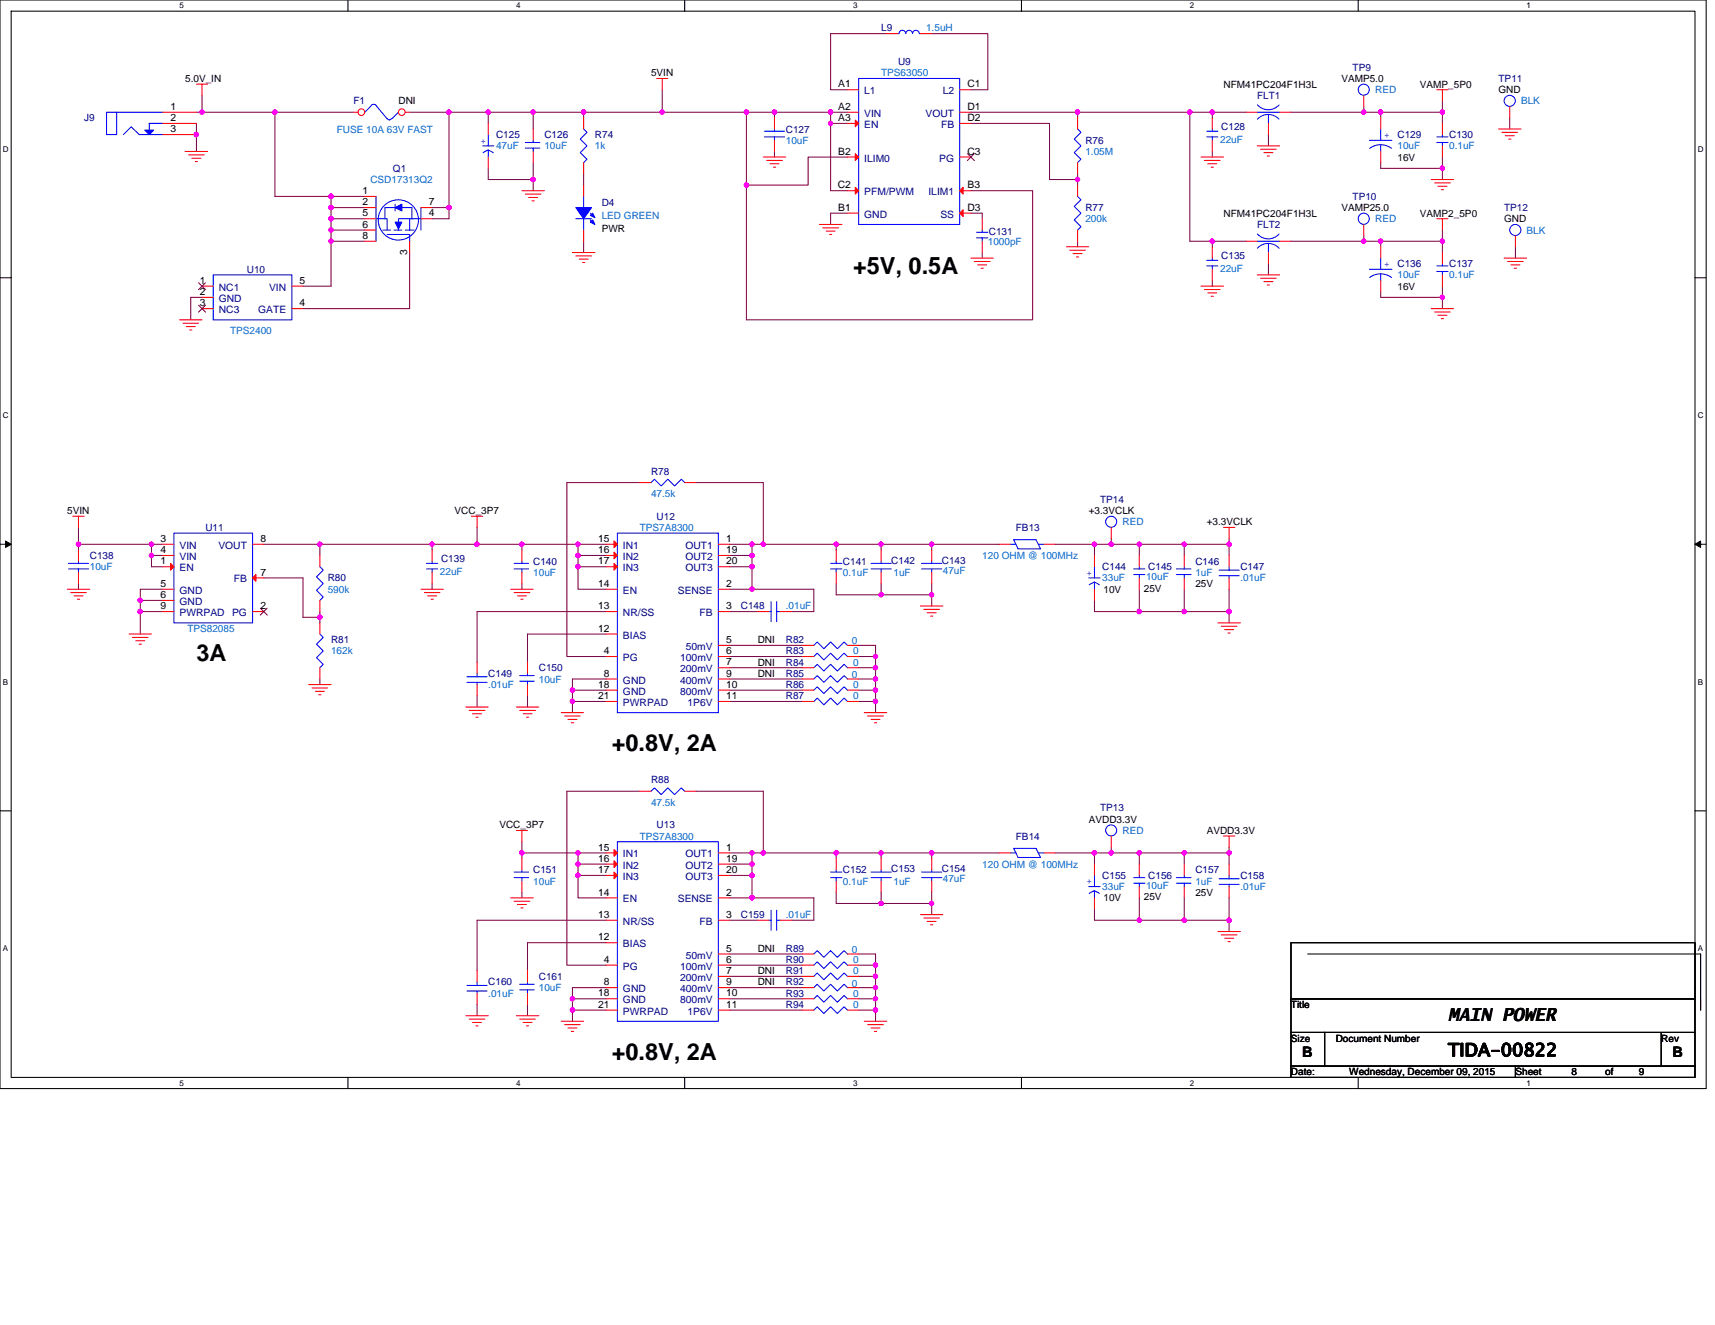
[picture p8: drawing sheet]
<svg xmlns="http://www.w3.org/2000/svg" width="279mm" height="216mm" viewBox="0 0 279 216" stroke-linecap="round" stroke-linejoin="round" font-family="sans-serif">
<path d="M0 0h278v177.4h-278zM1.8 1.8h274.3v173.8h-274.3z" fill="none" stroke="#000" stroke-width=".17"/>
<g fill="#fff">
<path d="M29.3 .2h.7v1.5h-.7z"/>
<path d="M29.3 175.7h.7v1.5h-.7z"/>
</g>
<path d="M56.7 0v1.8M56.7 175.6v1.8" fill="none" stroke="#000" stroke-width=".17"/>
<g fill="#fff">
<path d="M84.1 .2h.7v1.5h-.7z"/>
<path d="M84.1 175.7h.7v1.5h-.7z"/>
</g>
<path d="M111.5 0v1.8M111.5 175.6v1.8" fill="none" stroke="#000" stroke-width=".17"/>
<g fill="#fff">
<path d="M139 .2h.7v1.5h-.7z"/>
<path d="M139 175.7h.7v1.5h-.7z"/>
</g>
<path d="M166.4 0v1.8M166.4 175.6v1.8" fill="none" stroke="#000" stroke-width=".17"/>
<g fill="#fff">
<path d="M193.8 .2h.8v1.5h-.8z"/>
<path d="M193.8 175.7h.8v1.5h-.8z"/>
</g>
<path d="M221.3 0v1.8M221.3 175.6v1.8" fill="none" stroke="#000" stroke-width=".17"/>
<g fill="#fff">
<path d="M248.7 .2h.7v1.5h-.7z"/>
<path d="M248.7 175.7h.7v1.5h-.7z"/>
<path d="M.5 23.5h.9v1.5h-.9z"/>
<path d="M276.6 23.5h1v1.5h-1z"/>
<path d="M.5 67h.9v1.4h-.9z"/>
<path d="M276.6 67h1v1.4h-1z"/>
</g>
<path d="M0 45.3h1.8M276.1 45.3h1.9" fill="none" stroke="#000" stroke-width=".17"/>
<g fill="#fff">
<path d="M.5 110.4h.8v1.5h-.8z"/>
<path d="M276.6 110.4h.9v1.5h-.9z"/>
</g>
<path d="M0 88.7h1.8M276.1 88.7h1.9" fill="none" stroke="#000" stroke-width=".17"/>
<path d="M.9 88.2l.9 .5-.9 .5zM276.1 88.7l1-.5v1z" fill="#000" stroke="#000" stroke-width=".16"/>
<g fill="#fff">
<path d="M.5 153.8h.8v1.5h-.8z"/>
<path d="M276.6 153.8h.9v1.5h-.9z"/>
</g>
<path d="M0 132.1h1.8M276.1 132.1h1.9M210.3 153.6h65.8v9.2h-65.8zM213 155.4h64.1v9.2v-1.8M276.1 153.6v9.2M210.3 162.8h65.8v5.4h-65.8zM210.3 168.2h5.5v5.5h-5.5zM210.3 173.7h36.6v1.9h-36.6zM215.8 168.2h54.9v5.5h-54.9zM246.9 173.7h29.2v1.9h-29.2zM270.7 168.2h5.4v5.5h-5.4z" fill="none" stroke="#000" stroke-width=".17"/>
<g fill="none" stroke="#800040" stroke-width=".17">
<path d="M32 18.3h.9M32.9 15.5v2.8M32.9 18.3h11.9v13.7h9.1M44.8 18.3h12.8M66.7 18.3h6.5M73.2 18.3v15.5M73.2 18.3h6.3M79.5 18.3v1.8M79.5 18.3h7.4M86.9 18.3h8.2v.9M86.9 18.3v2.7M95.1 18.3h12.8"/>
<path d="M107.9 14.6v3.7M107.9 18.3h13.7M121.6 18.3v11.9M121.6 18.3h4.6M126.2 18.3v.9M126.2 18.3h9.1M138.1 18.3h-2.8v1.8M144.5 5.5h-9.2v9.1h2.8M151.8 5.5h9.1v9.1h-2.7M158.2 18.3h17.4M175.6 18.3v.9M175.6 18.3h18.2"/>
<path d="M193.8 18.3h3.7M193.8 18.3v21h3.7M197.5 18.3v.9M197.5 18.3h5.5M210.3 18.3h11.9M222.2 17.4v.9h2.7M224.9 18.3h10.1M224.9 18.3v.9M235 18.3v1.8M235 16.4v1.9M246 19.2v1.8M32 20.1v4.6"/>
<path d="M53.9 39.3v7.3h-4.5M53.9 32h5.5M53.9 37.5h5.5M53.9 33.8h5.5M53.9 35.6v1.9M53.9 33.8v1.8M53.9 32v1.8M53.9 37.5v1.8h5.5M53.9 35.6h5.5M70.4 33.8h2.8M73.2 33.8v1.8h-2.8M79.5 27.4v1.9h7.4"/>
<path d="M86.9 29.3v1.8M86.9 26.5v2.8M95.1 39.3v1.8M95.1 28.3v1.9M126.2 24.7v.9M135.3 20.1h2.8M135.3 20.1v11h2.8M138.1 34.7h-2.8v1.9M138.1 25.6h-6.4v4.6h-10.1v21.9h46.6v-21h-10M158.2 20.1h12.8v9.2h4.6M158.2 34.7h1.8v.9M175.6 28.3v1"/>
<path d="M175.6 29.3v.9M175.6 39.3v.9M197.5 39.3h5.5M197.5 24.7v.9M197.5 39.3v.9M206.7 21.9v1.9M210.3 39.3h11.9M222.2 38.4v.9h2.7M224.9 39.3h10.1M224.9 26.5v.9h10.1M224.9 39.3v.9M235 25.6v1.8"/>
<path d="M235 27.4v1.9M235 39.3v1.8M235 37.5v1.8M32.9 48.5h-1.8v3.6M66.7 41.1v9.2h-17.3M160 41.1v1M197.5 45.7v.9M206.7 43v1.8M224.9 47.5v1h10.1M235 46.6v1.9M235 48.5v1.8M246.9 40.2v1.9"/>
<path d="M104.2 78.6h-11.8v28.4h6.3M113.4 78.6h11v10.1M12.8 85.9v2.8M12.8 88.7h11.9M12.8 95.1v.9M12.8 88.7v.9M22.9 97.8h3.6M22.9 97.8v1.9M22.9 99.7h3.6M22.9 99.7v3.6M24.7 88.7h1.8M24.7 90.5h1.8"/>
<path d="M24.7 90.5v1.9h1.8M24.7 88.7v1.8M26.5 96h-3.6v1.8M43 88.7h9.1M43 94.2h6.4v6.4h2.7M52.1 88.7v1.8M52.1 88.7h18.3M52.1 99.7v.9M70.4 95.1v.9M77.7 88.7h-7.3v.9M77.7 85.9v2.8M77.7 88.7h7.3"/>
<path d="M85 88.7v.9M85 95.1v.9M85 88.7h9.2M94.2 92.4h4.5M94.2 88.7h4.5M94.2 90.5h4.5M94.2 92.4v3.6h4.5M94.2 88.7v1.8M94.2 90.5v1.9M98.7 99.7h-21v8.2M118.9 88.7h3.6M118.9 90.5h3.6"/>
<path d="M118.9 99.7h4.5M118.9 92.4h3.6M118.9 96h3.6M122.5 88.7v1.8M122.5 96h10.1v3.7h-3.7M122.5 90.5v1.9M122.5 92.4v3.6M122.5 88.7h1.9M124.4 88.7h11.8M136.2 95.1v1.8h7.4M136.2 88.7v.9M136.2 88.7h7.4v.9"/>
<path d="M143.6 96.9h8.2M143.6 88.7h8.2M143.6 95.1v1.8M151.8 88.7h11M151.8 95.1v1.8M151.8 96.9v1.8M151.8 88.7v.9M171.9 88.7h6.4M178.3 97.8v1.9h7.3M178.3 88.7h2.7M178.3 88.7v1.8M181 87.8v.9"/>
<path d="M181 88.7h4.6M185.6 88.7v1.8M185.6 96v3.7M185.6 88.7h7.3M185.6 99.7h7.3M192.9 88.7v1.8M192.9 88.7h7.3M192.9 96v3.7M192.9 99.7h7.3M200.2 96v3.7M200.2 99.7v1.8M200.2 87.8v.9"/>
<path d="M200.2 88.7v1.8M52.1 100.6v.9M52.1 110.6v.9M77.7 113.4v1.8M85.9 113.4v1.8M93.3 112.5v1.8M93.3 114.3v1.8M93.3 112.5h5.4M93.3 114.3h5.4M98.7 110.6h-5.4v1.9M98.7 103.3h-12.8v4.6M118.9 105.2h11.8"/>
<path d="M118.9 107h11.8M118.9 108.8h11.8M118.9 110.6h11.8M118.9 112.5h11.8M118.9 114.3h11.8M139.9 105.2h2.7v1.8M139.9 107h2.7M139.9 108.8h2.7M139.9 114.3h2.7M139.9 112.5h2.7M139.9 110.6h2.7M142.6 107v1.8"/>
<path d="M142.6 108.8v1.8M142.6 114.3v1.8M142.6 112.5v1.8M142.6 110.6v1.9M85 139h9.2M85 139v.9M85 137.2v1.8M94.2 139h4.5M94.2 139v1.8M104.2 128.9h-11.8v28.4h6.3M113.4 128.9h11v10.1M118.9 139h3.6"/>
<path d="M122.5 139v1.8M122.5 139h1.9M124.4 139h11.8M136.2 139v.9M136.2 139h7.4v.9M143.6 139h8.2M151.8 139h11M151.8 139v.9M171.9 139h6.4M178.3 139h2.7M178.3 139v1.8M181 138.1v.9h4.6"/>
<path d="M185.6 139v1.8M185.6 139h7.3M192.9 139v1.8M192.9 139h7.3M200.2 138.1v.9M200.2 139v1.8M85 145.4v.9M94.2 142.6h4.5M94.2 140.8h4.5M94.2 142.6v3.7h4.5M94.2 140.8v1.8M98.7 149.9h-21v8.3"/>
<path d="M98.7 153.6h-12.8v4.6M118.9 155.4h11.8M118.9 157.3h11.8M118.9 159.1h11.8M118.9 140.8h3.6M118.9 142.6h3.6M118.9 146.3h3.6M118.9 149.9h4.5M122.5 140.8v1.8M122.5 142.6v3.7M122.5 146.3h10.1v3.6h-3.7M136.2 145.4v1.8h7.4"/>
<path d="M139.9 155.4h2.7v1.9M139.9 157.3h2.7M139.9 159.1h2.7M142.6 157.3v1.8M142.6 159.1v1.8M143.6 147.2h8.2M143.6 145.4v1.8M151.8 145.4v1.8M151.8 147.2v1.8M178.3 148.1v1.8h7.3M185.6 146.3v3.6M185.6 149.9h7.3"/>
<path d="M192.9 146.3v3.6M192.9 149.9h7.3M200.2 149.9v1.9M200.2 146.3v3.6M77.7 163.7v1.8M85.9 163.7v1.8M93.3 162.8v1.8M93.3 164.6v1.8M93.3 162.8h5.4M93.3 164.6h5.4M98.7 160.9h-5.4v1.9M118.9 160.9h11.8"/>
<path d="M118.9 162.8h11.8M118.9 164.6h11.8M139.9 164.6h2.7M139.9 162.8h2.7M139.9 160.9h2.7M142.6 164.6v1.8M142.6 162.8v1.8M142.6 160.9v1.9"/>
</g>
<g fill="#f0f" stroke="#f0f" stroke-width=".17">
<circle cx="53.9" cy="39.3" r=".36"/>
<circle cx="73.1" cy="18.3" r=".36"/>
<circle cx="53.9" cy="32" r=".36"/>
<circle cx="53.9" cy="37.5" r=".36"/>
<circle cx="53.9" cy="35.6" r=".36"/>
<circle cx="53.9" cy="33.8" r=".36"/>
<circle cx="73.1" cy="33.8" r=".36"/>
<circle cx="86.9" cy="29.2" r=".36"/>
<circle cx="32" cy="21.9" r=".36"/>
<circle cx="126.2" cy="18.3" r=".36"/>
<circle cx="86.8" cy="18.3" r=".36"/>
<circle cx="79.5" cy="18.3" r=".36"/>
<circle cx="44.8" cy="18.3" r=".36"/>
<circle cx="32.9" cy="18.3" r=".36"/>
<circle cx="107.9" cy="18.3" r=".36"/>
<circle cx="95.1" cy="18.3" r=".36"/>
<circle cx="175.5" cy="18.3" r=".36"/>
<circle cx="197.5" cy="18.3" r=".36"/>
<circle cx="222.2" cy="18.3" r=".36"/>
<circle cx="235" cy="18.3" r=".36"/>
<circle cx="224.9" cy="18.3" r=".36"/>
<circle cx="235" cy="27.4" r=".36"/>
<circle cx="185.6" cy="88.7" r=".35"/>
<circle cx="178.3" cy="88.7" r=".36"/>
<circle cx="52.1" cy="88.7" r=".35"/>
<circle cx="52.1" cy="100.6" r=".36"/>
<circle cx="22.8" cy="97.8" r=".36"/>
<circle cx="22.8" cy="99.7" r=".36"/>
<circle cx="192.9" cy="88.7" r=".35"/>
<circle cx="24.7" cy="90.5" r=".36"/>
<circle cx="24.7" cy="88.7" r=".35"/>
<circle cx="200.2" cy="88.7" r=".36"/>
<circle cx="12.8" cy="88.7" r=".36"/>
<circle cx="142.6" cy="107" r=".35"/>
<circle cx="143.5" cy="96.9" r=".35"/>
<circle cx="151.8" cy="96.9" r=".35"/>
<circle cx="124.3" cy="88.7" r=".35"/>
<circle cx="151.8" cy="88.7" r=".35"/>
<circle cx="143.5" cy="88.7" r=".35"/>
<circle cx="136.2" cy="88.7" r=".36"/>
<circle cx="122.5" cy="90.5" r=".36"/>
<circle cx="122.5" cy="88.7" r=".36"/>
<circle cx="122.5" cy="92.3" r=".36"/>
<circle cx="122.5" cy="96" r=".36"/>
<circle cx="93.2" cy="114.3" r=".36"/>
<circle cx="93.2" cy="112.4" r=".35"/>
<circle cx="200.2" cy="99.7" r=".36"/>
<circle cx="192.9" cy="99.7" r=".36"/>
<circle cx="142.6" cy="108.8" r=".36"/>
<circle cx="142.6" cy="114.3" r=".36"/>
<circle cx="142.6" cy="112.4" r=".35"/>
<circle cx="142.6" cy="110.6" r=".35"/>
<circle cx="85" cy="88.7" r=".35"/>
<circle cx="94.2" cy="90.5" r=".36"/>
<circle cx="94.2" cy="88.7" r=".35"/>
<circle cx="94.2" cy="92.3" r=".35"/>
<circle cx="70.4" cy="88.7" r=".35"/>
<circle cx="77.7" cy="88.7" r=".36"/>
<circle cx="185.6" cy="99.7" r=".36"/>
<circle cx="185.6" cy="149.9" r=".36"/>
<circle cx="200.2" cy="139" r=".36"/>
<circle cx="178.3" cy="139" r=".36"/>
<circle cx="142.6" cy="157.3" r=".35"/>
<circle cx="151.8" cy="147.2" r=".35"/>
<circle cx="143.5" cy="147.2" r=".35"/>
<circle cx="151.8" cy="139" r=".35"/>
<circle cx="124.3" cy="139" r=".35"/>
<circle cx="143.5" cy="139" r=".35"/>
<circle cx="136.2" cy="139" r=".36"/>
<circle cx="192.9" cy="139" r=".35"/>
<circle cx="122.5" cy="140.8" r=".36"/>
<circle cx="122.5" cy="139" r=".36"/>
<circle cx="122.5" cy="146.3" r=".36"/>
<circle cx="122.5" cy="142.6" r=".36"/>
<circle cx="93.2" cy="164.6" r=".36"/>
<circle cx="93.2" cy="162.7" r=".35"/>
<circle cx="200.2" cy="149.9" r=".36"/>
<circle cx="192.9" cy="149.9" r=".36"/>
<circle cx="142.6" cy="159.1" r=".36"/>
<circle cx="142.6" cy="164.6" r=".36"/>
<circle cx="142.6" cy="162.7" r=".35"/>
<circle cx="142.6" cy="160.9" r=".35"/>
<circle cx="94.2" cy="140.8" r=".36"/>
<circle cx="94.2" cy="139" r=".35"/>
<circle cx="94.2" cy="142.6" r=".35"/>
<circle cx="185.6" cy="139" r=".35"/>
<circle cx="85" cy="139" r=".35"/>
<circle cx="235" cy="39.3" r=".35"/>
<circle cx="222.2" cy="39.3" r=".35"/>
<circle cx="224.9" cy="39.3" r=".35"/>
<circle cx="235" cy="48.4" r=".35"/>
<circle cx="197.5" cy="39.3" r=".35"/>
<circle cx="193.8" cy="18.3" r=".36"/>
<circle cx="121.6" cy="18.3" r=".36"/>
<circle cx="121.6" cy="30.1" r=".35"/>
<circle cx="175.5" cy="29.2" r=".35"/>
<circle cx="135.3" cy="20.1" r=".35"/>
<circle cx="135.3" cy="18.3" r=".36"/>
<circle cx="181" cy="139" r=".35"/>
<circle cx="181" cy="88.7" r=".35"/>
</g>
<g fill="none" stroke="#f00" stroke-width=".17">
<path d="M26.5 18.3h5.5M32 13.7h1.8M32.9 13.7v1.8M95.1 19.2v1.8M107 12.8h1.8M107.9 12.8v1.8M126.2 19.2v1.8M138.1 14.6h1.8M138.1 18.3h1.8M156.4 14.6h1.8M156.4 18.3h1.8M203 18.3h1.8"/>
<path d="M208.5 18.3h1.8M222.2 15.5v1.9M224.9 19.2v1.8M234.1 14.6h1.8M235 14.6v1.8M26.5 21.9h5.5M26.5 20.1h5.5M30.2 24.7h3.6M30.7 25.2h2.6M31.3 25.8h1.4M31.8 26.3h.4M59.4 35.6h1.9"/>
<path d="M59.4 37.5h1.9M59.4 33.8h1.9M59.4 32h1.9M59.4 39.3h1.9M66.7 39.3v1.8M68.6 35.6h1.8M68.6 33.8h1.8M79.5 20.1v1.8M79.5 25.6v1.8M85 31.1h3.7M85.6 31.6h2.5M86.1 32.2h1.5"/>
<path d="M86.7 32.7h.3M86.9 21v1.9M86.9 24.7v1.8M95.1 26.5v1.8M95.1 30.2v1.8M95.1 37.5v1.8M124.4 25.6h3.6M124.9 26.1h2.6M125.5 26.7h1.4M126 27.2h.4M126.2 22.9v1.8M133.5 36.6h3.7"/>
<path d="M134 37.1h2.6M134.6 37.7h1.5M135.1 38.2h.4M138.1 25.6h1.8M138.1 34.7h1.8M138.1 20.1h1.8M138.1 31.1h1.8M156.4 25.6h1.8M156.4 34.7h1.8M156.4 20.1h1.8M156.4 31.1h1.8M175.6 30.2v1.8"/>
<path d="M175.6 37.5v1.8M195.7 25.6h3.6M196.2 26.1h2.6M196.8 26.7h1.4M197.3 27.2h.4M203 39.3h1.8M204.8 23.8h3.7M205.4 24.3h2.5M205.9 24.9h1.5M206.5 25.4h.3M206.7 20.1v1.8M208.5 39.3h1.8"/>
<path d="M224.9 24.7v1.8M233.2 29.3h3.6M233.7 29.8h2.6M234.1 35.6h1.8M234.3 30.4h1.4M234.8 30.9h.4M235 35.6v1.9M235 20.1v1.8M235 23.8v1.8M244.1 21h3.7M244.7 21.6h2.5M245.2 22.1h1.5"/>
<path d="M245.8 22.7h.3M246.9 38.4v1.8M29.3 52.1h3.6M29.8 52.7h2.6M30.4 53.2h1.4M30.9 53.8h.4M32.9 46.6h1.8M32.9 48.5h1.8M32.9 50.3h1.8M47.5 50.3h1.9M47.5 46.6h1.9M93.3 41.1h3.6"/>
<path d="M93.8 41.7h2.6M94.4 42.2h1.4M94.9 42.8h.4M158.2 42.1h3.6M158.7 42.6h2.6M159.3 43.2h1.4M159.8 43.7h.4M173.7 40.2h3.7M174.3 40.8h2.5M174.8 41.3h1.5M175.4 41.9h.3M195.7 46.6h3.6"/>
<path d="M196.2 47.2h2.6M196.8 47.7h1.4M197.3 48.3h.4M197.5 40.2v1.9M197.5 43.9v1.8M204.8 44.8h3.7M205.4 45.3h2.5M205.9 45.9h1.5M206.5 46.4h.3M206.7 41.1v1.9M224.9 40.2v1.9M224.9 45.7v1.8"/>
<path d="M233.2 50.3h3.6M233.7 50.8h2.6M234.3 51.4h1.4M234.8 51.9h.4M235 41.1v1.9M235 44.8v1.8M245 42.1h3.7M245.6 42.6h2.6M246.1 43.2h1.5M246.7 43.7h.4M104.2 78.6h1.9M111.5 78.6h1.9"/>
<path d="M11 96h3.6M11.5 96.6h2.6M11.9 84.1h1.8M12.1 97.1h1.4M12.6 97.6h.4M12.8 89.6v1.8M12.8 93.3v1.8M12.8 84.1v1.8M26.5 92.4h1.8M26.5 99.7h1.8M26.5 88.7h1.8M26.5 90.5h1.8"/>
<path d="M26.5 97.8h1.8M26.5 96h1.8M41.1 88.7h1.9M41.1 99.7h1.9M41.1 94.2h1.9M52.1 90.5v1.9M52.1 97.8v1.9M68.6 96h3.6M69.1 96.6h2.6M69.7 97.1h1.4M70.2 97.6h.4M70.4 89.6v1.8"/>
<path d="M70.4 93.3v1.8M76.8 84.1h1.8M77.7 84.1v1.8M83.2 96h3.7M83.8 96.6h2.5M84.3 97.1h1.5M84.9 97.6h.3M98.7 96h1.9M98.7 90.5h1.9M98.7 88.7h1.9M98.7 99.7h1.9M98.7 92.4h1.9"/>
<path d="M117 88.7h1.9M117 96h1.9M117 90.5h1.9M117 92.4h1.9M117 99.7h1.9M123.4 99.7h1.9M127.1 99.7h1.8M136.2 89.6v1.8M136.2 93.3v1.8M143.6 89.6v1.8M143.6 93.3v1.8M149.9 98.7h3.7"/>
<path d="M150.5 99.3h2.6M151 99.8h1.5M151.8 89.6v1.8M151.8 93.3v1.8M178.3 90.5v1.9M178.3 96v1.8M181 85.9v1.9M185.6 90.5v1.9M185.6 94.2v1.8M192.9 90.5v1.9M192.9 94.2v1.8M199.3 85.9h1.9"/>
<path d="M200.2 85.9v1.9M200.2 94.2v1.8M200.2 90.5v1.9M21 103.3h3.7M21.6 103.9h2.5M22.1 104.4h1.5M22.7 105h.3M50.3 111.5h3.6M50.8 112.1h2.6M51.4 112.6h1.5M51.9 113.2h.4M52.1 101.5v1.8"/>
<path d="M52.1 108.8v1.8M75.9 115.2h3.6M76.4 115.8h2.6M77 116.3h1.4M77.5 116.9h.4M77.7 111.5v1.9M77.7 107.9v1.8M84.1 115.2h3.7M84.7 115.8h2.5M85.2 116.3h1.5M85.8 116.9h.3M85.9 107.9v1.8"/>
<path d="M85.9 111.5v1.9M91.4 116.1h3.7M92 116.7h2.5M92.5 117.2h1.5M93.1 117.8h.4M98.7 103.3h1.9M98.7 112.5h1.9M98.7 107h1.9M98.7 114.3h1.9M98.7 110.6h1.9M117 105.2h1.9M117 107h1.9"/>
<path d="M117 108.8h1.9M117 110.6h1.9M117 112.5h1.9M117 114.3h1.9M130.7 107h1.9M130.7 114.3h1.9M130.7 110.6h1.9M130.7 112.5h1.9M130.7 108.8h1.9M138.1 107h1.8M138.1 114.3h1.8M138.1 110.6h1.8"/>
<path d="M138.1 112.5h1.8M138.1 108.8h1.8M140.8 116.1h3.7M141.4 116.7h2.5M141.9 117.2h1.5M142.5 117.8h.3M151.6 100.4h.4M198.4 101.5h3.7M199 102h2.5M199.5 102.6h1.5M200.1 103.1h.3M84.1 135.3h1.8"/>
<path d="M85 135.3v1.9M98.7 139h1.9M117 139h1.9M143.6 139.9v1.8M151.8 139.9v1.8M162.8 139h1.8M170.1 139h1.8M181 136.2v1.9M199.3 136.2h1.9M200.2 136.2v1.9M77.7 158.2v1.8M83.2 146.3h3.7"/>
<path d="M83.8 146.9h2.5M84.3 147.4h1.5M84.9 147.9h.3M85.9 158.2v1.8M98.7 153.6h1.9M98.7 146.3h1.9M98.7 140.8h1.9M98.7 149.9h1.9M98.7 157.3h1.9M98.7 142.6h1.9M117 146.3h1.9M117 155.4h1.9"/>
<path d="M117 157.3h1.9M117 140.8h1.9M117 159.1h1.9M117 142.6h1.9M117 149.9h1.9M123.4 149.9h1.9M127.1 149.9h1.8M130.7 157.3h1.9M130.7 155.4h1.9M130.7 159.1h1.9M138.1 157.3h1.8M138.1 155.4h1.8"/>
<path d="M138.1 159.1h1.8M143.6 143.6v1.8M149.9 149h3.7M150.5 149.6h2.6M151 150.1h1.5M151.6 150.7h.4M151.8 143.6v1.8M185.6 140.8v1.8M185.6 144.5v1.8M192.9 140.8v1.8M192.9 144.5v1.8M198.4 151.8h3.7"/>
<path d="M199 152.3h2.5M199.5 152.9h1.5M200.1 153.4h.3M200.2 144.5v1.8M200.2 140.8v1.8M75.9 165.5h3.6M76.4 166.1h2.6M77 166.6h1.4M77.5 167.2h.4M77.7 161.8v1.9M84.1 165.5h3.7M84.7 166.1h2.5"/>
<path d="M85.2 166.6h1.5M85.8 167.2h.3M85.9 161.8v1.9M91.4 166.4h3.7M92 167h2.5M92.5 167.5h1.5M93.1 168.1h.4M98.7 162.8h1.9M98.7 164.6h1.9M98.7 160.9h1.9M117 160.9h1.9M117 162.8h1.9"/>
<path d="M117 164.6h1.9M130.7 160.9h1.9M130.7 164.6h1.9M130.7 162.8h1.9M138.1 160.9h1.8M138.1 164.6h1.8M138.1 162.8h1.8M140.8 166.4h3.7M141.4 167h2.5M141.9 167.5h1.5M142.5 168.1h.3"/>
</g>
<g fill="none" stroke="#00f" stroke-width=".17">
<path d="M17.4 18.3h1.6v3.6h-1.6zM19 18.3h7.5M60.5 17.2l-1.1 1.1M61.3 17.2l1.8 2.2M61.3 17.1l-.4-.1-.4 .2M63.8 19.3a.36 .36 0 0 1-.4 .2 .36 .36 0 0 1-.3-.2M64.9 18.3l-1.1 1.1M139.9 12.8h16.5v23.8h-16.5zM204.8 18.3h3.7M204.9 17.1a2.36 2.36 0 0 0 3.5 0M206.7 18.6v1.5M208.4 19.4a2.38 2.38 0 0 0-3.5 0"/>
<path d="M20.1 21.9l1.3-1.2 1.3 1.2h3.8M24.3 20.1h2.2zM24.3 20.1v1.1M61.3 35.6h1.8v1.9M61.3 32v7.3M62.4 37.5h1.2M63.1 38.2h3.6v1.1M64.2 37.5h1.3M64.4 33.3v1.1M64.6 33.8h-1.9v1.8M65.5 33.8h1.6v1.8h1.5v-1.8M66 37.5h1.5"/>
<path d="M66.7 35.6v1.9M67.3 35.6h-2.4v1.9M68.6 35.6v1.9M78.6 23.8h1.9M79.5 24.4l.9 .5M79.5 24.5v1.1M79.5 21.9v1.9M79.6 24.4l-.9 .5M85.6 24.1h2.3M85.6 23.2h2.3M86.9 22.9v.3M86.9 24.1v.6"/>
<path d="M93.8 35.6h2.6M95.1 21l.5 .6-1.1 1.1 1.1 1.1-1.1 1.1 1.1 1.1-.5 .5M95.1 32v1.8M95.1 35.6v1.9M96.2 34.7l.5 .6M96.2 35.8l.5 .6M124.5 22.3h3.3M124.5 21.4h3.3M126.2 21v.4M126.2 22.3v.6M175.6 32l.5 .6-1.1 1 1.1 1.1-1.1 1.1 1.1 1.1-.5 .6M204.8 39.3h3.7"/>
<path d="M204.9 38.1a2.34 2.34 0 0 0 3.5 0M206.7 39.7v1.4M223.1 22.9h3.7M224.9 23.6v1.1M224.9 21v1.9M226.7 24.2a2.92 2.92 0 0 0-3.6 0M234.1 22.3h1.8M234.1 23.2h1.8M235 21.9v.4M235 23.2v.6M34.7 44.8h12.8v7.3h-12.8zM196.6 42.4h1.8"/>
<path d="M196.6 43.3h1.8M197.5 42.1v.3M197.5 43.3v.6M204.9 40.4a2.39 2.39 0 0 1 3.5 0M223.1 43.9h3.7M223.1 45.2a2.96 2.96 0 0 1 3.6 0M224.9 44.6v1.1M224.9 42.1v1.8M234.1 43.3h1.8M234.1 44.2h1.8M235 43v.3M235 44.2v.6"/>
<path d="M106.1 78.6l.5-.5 1.1 1.1 1.1-1.1 1.1 1.1 1.1-1.1 .5 .5M11.2 92.7h3.2M11.2 91.8h3.2M12.8 91.4v.4M12.8 92.7v.6M28.3 86.9h12.8v14.6h-12.8zM52.1 92.4l.6 .5-1.1 1.1 1.1 1.1-1.1 1.1 1.1 1.1-.6 .5M69.5 91.8h1.8M69.5 92.7h1.8M70.4 91.4v.4M70.4 92.7v.6M100.6 86.9h16.4v29.2h-16.4z"/>
<path d="M125.3 99.7h.3M125.6 98v3.3M126.5 98v3.3M126.5 99.7h.6M135.3 91.8h1.9M135.3 92.7h1.9M136.2 91.4v.4M136.2 92.7v.6M141.9 92.7h3.3M141.9 91.8h3.3M143.6 91.4v.4M143.6 92.7v.6"/>
<path d="M150.1 92.7h3.3M150.1 91.8h3.3M151.8 91.4v.4M151.8 92.7v.6M177.4 94.2h1.8M178.2 94.8l.9 .5M178.3 94.9v1.1M178.3 92.4v1.8M178.3 94.8l-.9 .5M184.7 92.7h1.8M184.7 93.6h1.8M185.6 92.4v.3"/>
<path d="M185.6 93.6v.6M191.6 93.6h2.4M191.6 92.7h2.4M192.9 92.4v.3M192.9 93.6v.6M198.6 92.9h3.3M198.6 93.8h3.3M200.2 93.8v.4M200.2 92.4v.5M52.1 103.3l.6 .6-1.1 1.1 1.1 1.1-1.1 1.1 1.1 1-.6 .6M76.1 110.3h3.3M76.1 111.2h3.3"/>
<path d="M77.7 111.2v.3M77.7 109.7v.6M84.7 111h2.3M84.7 110.1h2.3M85.9 109.7v.4M85.9 111v.5M132.6 107l.5-.6 1.1 1.1 1.1-1.1 1.1 1.1 1.1-1.1 .6 .6M132.6 114.3l.5-.6 1.1 1.2 1.1-1.2 1.1 1.2 1.1-1.2 .6 .6M132.6 110.6l.5-.5 1.1 1.1 1.1-1.1 1.1 1.1 1.1-1.1 .6 .5M132.6 112.5l.5-.6 1.1 1.1 1.1-1.1 1.1 1.1 1.1-1.1 .6 .6M132.6 108.8l.5-.6 1.1 1.1 1.1-1.1 1.1 1.1 1.1-1.1 .6 .6M100.6 137.2h16.4v29.2h-16.4z"/>
<path d="M164.6 139h.9M165.1 138.2h3.7l.7 1.5h-3.6zM169.2 139h.9M125.3 149.9h.3M125.6 148.3v3.3M126.5 148.3v3.3M126.5 149.9h.6M132.6 157.3l.5-.6 1.1 1.1 1.1-1.1 1.1 1.1 1.1-1.1 .6 .6M132.6 155.4l.5-.5 1.1 1.1 1.1-1.1 1.1 1.1 1.1-1.1 .6 .5M132.6 159.1l.5-.6 1.1 1.1 1.1-1.1 1.1 1.1 1.1-1.1 .6 .6M141.9 143h3.3M141.9 142.1h3.3"/>
<path d="M143.6 141.7v.4M143.6 143v.6M150.1 143h3.3M150.1 142.1h3.3M151.8 141.7v.4M151.8 143v.6M184.7 143h1.8M184.7 143.9h1.8M185.6 142.6v.4M185.6 143.9v.6M191.6 143.9h2.4M191.6 143h2.4"/>
<path d="M192.9 142.6v.4M192.9 143.9v.6M198.6 143.2h3.3M198.6 144.1h3.3M200.2 144.1v.4M200.2 142.6v.6M76.1 160.6h3.3M76.1 161.5h3.3M77.7 161.5v.3M77.7 160v.6M84.7 161.3h2.3M84.7 160.4h2.3"/>
<path d="M85.9 160v.4M85.9 161.3v.5M132.6 160.9l.5-.5 1.1 1.1 1.1-1.1 1.1 1.1 1.1-1.1 .6 .5M132.6 164.6l.5-.6 1.1 1.1 1.1-1.1 1.1 1.1 1.1-1.1 .6 .6M132.6 162.8l.5-.6 1.1 1.1 1.1-1.1 1.1 1.1 1.1-1.1 .6 .6"/>
<circle cx="222.2" cy="14.6" r=".9"/>
<circle cx="64.9" cy="35.8" r="3.3"/>
<circle cx="246.9" cy="37.5" r=".9"/>
<circle cx="181" cy="85" r=".9"/>
<circle cx="181" cy="135.3" r=".9"/>
</g>
<g fill="#f00" stroke="#f00" stroke-width=".17">
<path d="M27.8 91.8l.5 .6-.5 .5z"/>
<path d="M41.1 94.2l.6-.6v1.1z"/>
<path d="M100 90l.6 .5-.6 .6z"/>
<path d="M100 88.1l.6 .6-.6 .5z"/>
<path d="M100 91.8l.6 .6-.6 .5z"/>
<path d="M100 140.3l.6 .5-.6 .6z"/>
<path d="M100 138.4l.6 .6-.6 .5z"/>
<path d="M100 142.1l.6 .5-.6 .6z"/>
<path d="M139.3 25l.6 .6-.6 .5z"/>
<path d="M156.4 34.7l.5-.5v1.1z"/>
<path d="M139.3 19.6l.6 .5-.6 .6z"/>
<path d="M139.3 30.5l.6 .6-.6 .5z"/>
<path d="M156.4 31.1l.5-.6v1.1z"/>
</g>
<path d="M157.6 25l1.2 1.2M158.7 25l-1.1 1.2M32.4 46.1l1.1 1.1M32.4 49.7l1.1 1.2M33.5 46.1l-1.2 1.1M33.5 49.7l-1.2 1.2M42.4 99.1l1.1 1.1M43.5 99.1l-1.1 1.1" fill="none" stroke="#800000" stroke-width=".16"/>
<g fill="#00f" stroke="#00f" stroke-width=".17">
<path d="M64.4 36.2h1.1l-.6 1.1z" fill-rule="evenodd"/>
<path d="M64.4 33.8l1.1-.5v1.1z" fill-rule="evenodd"/>
<path d="M23.6 21.2h1.4l-.7 .7z" fill-rule="evenodd"/>
<path d="M93.8 33.8h2.6l-1.3 1.8z" fill-rule="evenodd"/>
<path d="M96.2 36.2l.4-.4 .3 .8z" fill-rule="evenodd"/>
<path d="M96.2 35.1l.4-.4 .3 .8z" fill-rule="evenodd"/>
</g>
<circle cx="58.9" cy="18.3" r=".54" fill="#fff" stroke="#f00" stroke-width=".17"/>
<path d="M57.6 18.3h.7" fill="none" stroke="#f00" stroke-width=".17"/>
<circle cx="65.5" cy="18.3" r=".54" fill="#fff" stroke="#f00" stroke-width=".17"/>
<g fill="none" stroke="#f00" stroke-width=".17">
<path d="M66 18.3h.7M144.5 5.5h1.8M149.9 5.5h1.9M175.6 19.2v1.8M197.5 19.2v1.8M246 17.4v1.8M160 35.6v1.9M160 39.3v1.8M175.6 26.5v1.8M197.5 22.9v1.8M222.2 36.6v1.8M85 89.6v1.8"/>
<path d="M85 93.3v1.8M162.8 88.7h1.8M170.1 88.7h1.8M130.7 105.2h1.9M138.1 105.2h1.8M85 139.9v1.8M104.2 128.9h1.9M111.5 128.9h1.9M136.2 139.9v1.8M85 143.6v1.8M136.2 143.6v1.8M178.3 140.8v1.8"/>
<path d="M178.3 146.3v1.8"/>
</g>
<g fill="none" stroke="#00f" stroke-width=".17">
<path d="M146.3 5.5h.2M146.5 5.5a.55 .55 0 0 1 .5-.6 .55 .55 0 0 1 .6 .6 .54 .54 0 0 1 .5-.6 .54 .54 0 0 1 .6 .6 .55 .55 0 0 1 .5-.6 .55 .55 0 0 1 .6 .6M149.8 5.5h.1M159.1 37.8h1.8M159.1 38.8h1.8M160 37.5v.3M160 38.8v.5M175.6 21l.5 .6-1.1 1.1 1.1 1.1-1.1 1.1 1.1 1.1-.5 .5M196.6 21.4h1.8M196.6 22.3h1.8M197.5 21v.4M197.5 22.3v.6"/>
<path d="M83.8 92.7h2.3M83.8 91.8h2.3M85 91.4v.4M85 92.7v.6M164.6 88.7h.9M165.1 87.9h3.7l.7 1.5h-3.6zM169.2 88.7h.9M132.6 105.2l.5-.6 1.1 1.1 1.1-1.1 1.1 1.1 1.1-1.1 .6 .6M106.1 128.9l.5-.5 1.1 1.1 1.1-1.1 1.1 1.1 1.1-1.1 .5 .5M83.8 143h2.3M83.8 142.1h2.3M85 141.7v.4"/>
<path d="M85 143v.6M135.3 142.1h1.9M135.3 143h1.9M136.2 141.7v.4M136.2 143v.6M177.4 144.5h1.8M178.2 145.1l.9 .5M178.3 145.2v1.1M178.3 142.6v1.9M178.3 145.1l-.9 .5"/>
<circle cx="246" cy="16.4" r=".9"/>
<circle cx="222.2" cy="35.6" r=".9"/>
</g>
<g fill="#f0f" stroke="#f0f" stroke-width=".17">
<circle cx="53.9" cy="39.3" r=".36"/>
<circle cx="73.1" cy="18.3" r=".36"/>
<circle cx="53.9" cy="32" r=".36"/>
<circle cx="53.9" cy="37.5" r=".36"/>
<circle cx="53.9" cy="35.6" r=".36"/>
<circle cx="53.9" cy="33.8" r=".36"/>
<circle cx="73.1" cy="33.8" r=".36"/>
<circle cx="86.9" cy="29.2" r=".36"/>
<circle cx="32" cy="21.9" r=".36"/>
<circle cx="126.2" cy="18.3" r=".36"/>
<circle cx="86.8" cy="18.3" r=".36"/>
<circle cx="79.5" cy="18.3" r=".36"/>
<circle cx="44.8" cy="18.3" r=".36"/>
<circle cx="32.9" cy="18.3" r=".36"/>
<circle cx="107.9" cy="18.3" r=".36"/>
<circle cx="95.1" cy="18.3" r=".36"/>
<circle cx="175.5" cy="18.3" r=".36"/>
<circle cx="197.5" cy="18.3" r=".36"/>
<circle cx="222.2" cy="18.3" r=".36"/>
<circle cx="235" cy="18.3" r=".36"/>
<circle cx="224.9" cy="18.3" r=".36"/>
<circle cx="235" cy="27.4" r=".36"/>
<circle cx="185.6" cy="88.7" r=".35"/>
<circle cx="178.3" cy="88.7" r=".36"/>
<circle cx="52.1" cy="88.7" r=".35"/>
<circle cx="52.1" cy="100.6" r=".36"/>
<circle cx="22.8" cy="97.8" r=".36"/>
<circle cx="22.8" cy="99.7" r=".36"/>
<circle cx="192.9" cy="88.7" r=".35"/>
<circle cx="24.7" cy="90.5" r=".36"/>
<circle cx="24.7" cy="88.7" r=".35"/>
<circle cx="200.2" cy="88.7" r=".36"/>
<circle cx="12.8" cy="88.7" r=".36"/>
<circle cx="142.6" cy="107" r=".35"/>
<circle cx="143.5" cy="96.9" r=".35"/>
<circle cx="151.8" cy="96.9" r=".35"/>
<circle cx="124.3" cy="88.7" r=".35"/>
<circle cx="151.8" cy="88.7" r=".35"/>
<circle cx="143.5" cy="88.7" r=".35"/>
<circle cx="136.2" cy="88.7" r=".36"/>
<circle cx="122.5" cy="90.5" r=".36"/>
<circle cx="122.5" cy="88.7" r=".36"/>
<circle cx="122.5" cy="92.3" r=".36"/>
<circle cx="122.5" cy="96" r=".36"/>
<circle cx="93.2" cy="114.3" r=".36"/>
<circle cx="93.2" cy="112.4" r=".35"/>
<circle cx="200.2" cy="99.7" r=".36"/>
<circle cx="192.9" cy="99.7" r=".36"/>
<circle cx="142.6" cy="108.8" r=".36"/>
<circle cx="142.6" cy="114.3" r=".36"/>
<circle cx="142.6" cy="112.4" r=".35"/>
<circle cx="142.6" cy="110.6" r=".35"/>
<circle cx="85" cy="88.7" r=".35"/>
<circle cx="94.2" cy="90.5" r=".36"/>
<circle cx="94.2" cy="88.7" r=".35"/>
<circle cx="94.2" cy="92.3" r=".35"/>
<circle cx="70.4" cy="88.7" r=".35"/>
<circle cx="77.7" cy="88.7" r=".36"/>
<circle cx="185.6" cy="99.7" r=".36"/>
<circle cx="185.6" cy="149.9" r=".36"/>
<circle cx="200.2" cy="139" r=".36"/>
<circle cx="178.3" cy="139" r=".36"/>
<circle cx="142.6" cy="157.3" r=".35"/>
<circle cx="151.8" cy="147.2" r=".35"/>
<circle cx="143.5" cy="147.2" r=".35"/>
<circle cx="151.8" cy="139" r=".35"/>
<circle cx="124.3" cy="139" r=".35"/>
<circle cx="143.5" cy="139" r=".35"/>
<circle cx="136.2" cy="139" r=".36"/>
<circle cx="192.9" cy="139" r=".35"/>
<circle cx="122.5" cy="140.8" r=".36"/>
<circle cx="122.5" cy="139" r=".36"/>
<circle cx="122.5" cy="146.3" r=".36"/>
<circle cx="122.5" cy="142.6" r=".36"/>
<circle cx="93.2" cy="164.6" r=".36"/>
<circle cx="93.2" cy="162.7" r=".35"/>
<circle cx="200.2" cy="149.9" r=".36"/>
<circle cx="192.9" cy="149.9" r=".36"/>
<circle cx="142.6" cy="159.1" r=".36"/>
<circle cx="142.6" cy="164.6" r=".36"/>
<circle cx="142.6" cy="162.7" r=".35"/>
<circle cx="142.6" cy="160.9" r=".35"/>
<circle cx="94.2" cy="140.8" r=".36"/>
<circle cx="94.2" cy="139" r=".35"/>
<circle cx="94.2" cy="142.6" r=".35"/>
<circle cx="185.6" cy="139" r=".35"/>
<circle cx="85" cy="139" r=".35"/>
<circle cx="235" cy="39.3" r=".35"/>
<circle cx="222.2" cy="39.3" r=".35"/>
<circle cx="224.9" cy="39.3" r=".35"/>
<circle cx="235" cy="48.4" r=".35"/>
<circle cx="197.5" cy="39.3" r=".35"/>
<circle cx="193.8" cy="18.3" r=".36"/>
<circle cx="121.6" cy="18.3" r=".36"/>
<circle cx="121.6" cy="30.1" r=".35"/>
<circle cx="175.5" cy="29.2" r=".35"/>
<circle cx="135.3" cy="20.1" r=".35"/>
<circle cx="135.3" cy="18.3" r=".36"/>
<circle cx="181" cy="139" r=".35"/>
<circle cx="181" cy="88.7" r=".35"/>
</g>
<g font-size="3.8">
<text x="139" y="44.7">+5V, 0.5A</text>
<text x="32" y="107.8">3A</text>
<text x="99.7" y="122.4">+0.8V, 2A</text>
<text x="99.7" y="172.7">+0.8V, 2A</text>
</g>
<g font-size="2.9">
<text x="235.9" y="166.4">MAIN POWER</text>
<text x="235.9" y="172.1">TIDA-00822</text>
</g>
<g font-size="2.4">
<text x="212.1" y="172.3">B</text>
<text x="272.5" y="172.3">B</text>
</g>
<g font-size="1.7">
<text x="27.8" y="17.9">1</text>
<text x="136.6" y="14.2">A1</text>
<text x="136.6" y="17.9">A2</text>
<text x="157.6" y="17.9">D1</text>
<text x="157.6" y="14.2">C1</text>
<text x="27.8" y="21.5">3</text>
<text x="27.8" y="19.7">2</text>
<text x="136.6" y="19.7">A3</text>
<text x="157.6" y="19.7">D2</text>
<text x="136.6" y="25.2">B2</text>
<text x="157.6" y="25.2">C3</text>
<text x="59.1" y="35.3">5</text>
<text x="59.1" y="33.4">2</text>
<text x="59.1" y="31.6">1</text>
<text x="69.8" y="35.3">4</text>
<text x="69.8" y="33.4">7</text>
<text x="136.5" y="30.7">C2</text>
<text x="136.6" y="34.4">B1</text>
<text x="157.6" y="30.7">B3</text>
<text x="157.6" y="34.4">D3</text>
<text x="59.1" y="37.1">6</text>
<text x="59.1" y="38.9">8</text>
<text x="66.4" y="41.5" transform="rotate(-90 66.4 41.5)">3</text>
<text x="32.5" y="46.2">1</text>
<text x="48.8" y="46.2">5</text>
<text x="32.5" y="48.1">2</text>
<text x="32.5" y="49.9">3</text>
<text x="48.8" y="49.9">4</text>
<text x="26.1" y="88.3">3</text>
<text x="42.4" y="88.3">8</text>
<text x="97.5" y="88.3">15</text>
<text x="118.3" y="88.3">1</text>
<text x="26.1" y="92">1</text>
<text x="26.1" y="90.1">4</text>
<text x="26.1" y="95.6">5</text>
<text x="42.4" y="93.8">7</text>
<text x="97.5" y="95.6">14</text>
<text x="97.5" y="90.1">16</text>
<text x="97.5" y="92">17</text>
<text x="118.3" y="95.6">2</text>
<text x="118.3" y="90.1">19</text>
<text x="118.3" y="92">20</text>
<text x="26.1" y="99.3">9</text>
<text x="26.1" y="97.5">6</text>
<text x="42.4" y="99.3">2</text>
<text x="97.5" y="99.3">13</text>
<text x="118.3" y="99.3">3</text>
<text x="97.5" y="102.9">12</text>
<text x="98.4" y="106.6">4</text>
<text x="118.3" y="106.6">6</text>
<text x="118.3" y="104.8">5</text>
<text x="97.5" y="112.1">18</text>
<text x="97.5" y="113.9">21</text>
<text x="98.4" y="110.3">8</text>
<text x="118.3" y="113.9">11</text>
<text x="118.3" y="108.4">7</text>
<text x="118.3" y="110.3">9</text>
<text x="118.3" y="112.1">10</text>
<text x="97.5" y="140.4">16</text>
<text x="97.5" y="138.6">15</text>
<text x="97.5" y="142.3">17</text>
<text x="118.3" y="138.6">1</text>
<text x="118.3" y="140.4">19</text>
<text x="118.3" y="142.3">20</text>
<text x="97.5" y="145.9">14</text>
<text x="97.5" y="149.6">13</text>
<text x="118.3" y="145.9">2</text>
<text x="118.3" y="149.6">3</text>
<text x="97.5" y="153.2">12</text>
<text x="118.3" y="155.1">5</text>
<text x="98.4" y="156.9">4</text>
<text x="98.4" y="160.5">8</text>
<text x="118.3" y="156.9">6</text>
<text x="118.3" y="158.7">7</text>
<text x="118.3" y="160.5">9</text>
<text x="97.5" y="162.4">18</text>
<text x="97.5" y="164.2">21</text>
<text x="118.3" y="164.2">11</text>
<text x="118.3" y="162.4">10</text>
</g>
<g font-size="1.7" fill="#000080">
<text x="140.8" y="15.4">L1</text>
<text x="153.6" y="15.4">L2</text>
<text x="140.8" y="19">VIN</text>
<text x="140.8" y="20.8">EN</text>
<text x="150.8" y="19">VOUT</text>
<text x="153.3" y="20.8">FB</text>
<text x="140.8" y="26.3">ILIM0</text>
<text x="153" y="26.3">PG</text>
<text x="140.8" y="35.5">GND</text>
<text x="140.8" y="31.8">PFM/PWM</text>
<text x="151.3" y="31.8">ILIM1</text>
<text x="153.2" y="35.5">SS</text>
<text x="35.6" y="47.4">NC1</text>
<text x="43.8" y="47.4">VIN</text>
<text x="35.6" y="49.2">GND</text>
<text x="35.6" y="51">NC3</text>
<text x="42.1" y="51">GATE</text>
<text x="29.3" y="89.4">VIN</text>
<text x="35.6" y="89.4">VOUT</text>
<text x="101.5" y="89.4">IN1</text>
<text x="111.7" y="89.4">OUT1</text>
<text x="29.3" y="93.1">EN</text>
<text x="29.3" y="91.2">VIN</text>
<text x="38.1" y="94.9">FB</text>
<text x="101.5" y="91.2">IN2</text>
<text x="101.5" y="93.1">IN3</text>
<text x="111.7" y="91.2">OUT2</text>
<text x="111.7" y="93.1">OUT3</text>
<text x="29.3" y="100.4">PWRPAD</text>
<text x="29.3" y="98.6">GND</text>
<text x="29.3" y="96.8">GND</text>
<text x="37.8" y="100.4">PG</text>
<text x="101.5" y="96.8">EN</text>
<text x="101.5" y="100.4">NR/SS</text>
<text x="110.4" y="96.8">SENSE</text>
<text x="114" y="100.4">FB</text>
<text x="101.5" y="104.1">BIAS</text>
<text x="101.5" y="107.7">PG</text>
<text x="110.8" y="107.7">100mV</text>
<text x="111.7" y="105.9">50mV</text>
<text x="101.5" y="113.2">GND</text>
<text x="101.5" y="111.4">GND</text>
<text x="110.8" y="109.5">200mV</text>
<text x="110.8" y="111.4">400mV</text>
<text x="110.8" y="113.2">800mV</text>
<text x="101.5" y="115">PWRPAD</text>
<text x="112" y="115">1P6V</text>
<text x="101.5" y="141.5">IN2</text>
<text x="101.5" y="139.7">IN1</text>
<text x="101.5" y="143.4">IN3</text>
<text x="111.7" y="139.7">OUT1</text>
<text x="111.7" y="141.5">OUT2</text>
<text x="111.7" y="143.4">OUT3</text>
<text x="101.5" y="147">EN</text>
<text x="110.4" y="147">SENSE</text>
<text x="101.5" y="154.3">BIAS</text>
<text x="101.5" y="150.7">NR/SS</text>
<text x="114" y="150.7">FB</text>
<text x="101.5" y="158">PG</text>
<text x="101.5" y="161.7">GND</text>
<text x="110.8" y="158">100mV</text>
<text x="110.8" y="159.8">200mV</text>
<text x="110.8" y="161.7">400mV</text>
<text x="111.7" y="156.2">50mV</text>
<text x="101.5" y="163.5">GND</text>
<text x="101.5" y="165.3">PWRPAD</text>
<text x="110.8" y="163.5">800mV</text>
<text x="112" y="165.3">1P6V</text>
</g>
<g font-size="1.6" fill="#000080">
<text x="143.6" y="5.1">L9</text>
<text x="146.3" y="10.6">U9</text>
<text x="220.4" y="11.5">TP9</text>
<text x="57.6" y="17">F1</text>
<text x="204.8" y="16.1">FLT1</text>
<text x="244.1" y="13.4">TP11</text>
<text x="13.7" y="19.8">J9</text>
<text x="80.8" y="22.5">C125</text>
<text x="88.7" y="22.5">C126</text>
<text x="96.9" y="22.5">R74</text>
<text x="128" y="21.6">C127</text>
<text x="176.8" y="23.4">R76</text>
<text x="199" y="21.2">C128</text>
<text x="227.7" y="22.5">C129</text>
<text x="236.1" y="22.5">C130</text>
<text x="64" y="28">Q1</text>
<text x="98" y="33.5">D4</text>
<text x="176.8" y="34.4">R77</text>
<text x="220.4" y="32.6">TP10</text>
<text x="245" y="34.4">TP12</text>
<text x="161.1" y="38.2">C131</text>
<text x="204.8" y="37.1">FLT2</text>
<text x="40.2" y="44.4">U10</text>
<text x="199" y="42.2">C135</text>
<text x="227.7" y="43.5">C136</text>
<text x="236.1" y="43.5">C137</text>
<text x="106.1" y="77.4">R78</text>
<text x="179.2" y="81.9">TP14</text>
<text x="33.5" y="86.5">U11</text>
<text x="107" y="84.7">U12</text>
<text x="165.5" y="86.5">FB13</text>
<text x="14.6" y="91.1">C138</text>
<text x="53.4" y="94.7">R80</text>
<text x="71.9" y="91.6">C139</text>
<text x="86.9" y="92">C140</text>
<text x="137.3" y="92">C141</text>
<text x="145.2" y="91.8">C142</text>
<text x="153.4" y="91.8">C143</text>
<text x="179.6" y="92.9">C144</text>
<text x="187.1" y="92.9">C145</text>
<text x="194.8" y="92">C146</text>
<text x="202.1" y="92.9">C147</text>
<text x="120.7" y="99.3">C148</text>
<text x="53.9" y="104.8">R81</text>
<text x="128" y="106.6">R83</text>
<text x="128" y="104.8">R82</text>
<text x="79.5" y="110.3">C149</text>
<text x="87.8" y="109.4">C150</text>
<text x="128" y="113.9">R87</text>
<text x="128" y="110.3">R85</text>
<text x="128" y="112.1">R86</text>
<text x="128" y="108.5">R84</text>
<text x="106.1" y="127.7">R88</text>
<text x="107" y="135">U13</text>
<text x="165.5" y="136.8">FB14</text>
<text x="179.2" y="132.2">TP13</text>
<text x="86.9" y="142.3">C151</text>
<text x="137.3" y="142.3">C152</text>
<text x="145.2" y="142.1">C153</text>
<text x="153.4" y="142.1">C154</text>
<text x="179.6" y="143.2">C155</text>
<text x="187.1" y="143.2">C156</text>
<text x="194.8" y="142.3">C157</text>
<text x="202.1" y="143.2">C158</text>
<text x="120.7" y="149.6">C159</text>
<text x="128" y="155.1">R89</text>
<text x="79.5" y="160.6">C160</text>
<text x="87.8" y="159.7">C161</text>
<text x="128" y="160.6">R92</text>
<text x="128" y="156.9">R90</text>
<text x="128" y="158.7">R91</text>
<text x="128" y="164.2">R94</text>
<text x="128" y="162.4">R93</text>
</g>
<g font-size="1.6" fill="#0065ca">
<text x="150.9" y="5.1">1.5uH</text>
<text x="143.6" y="12.4">TPS63050</text>
<text x="224" y="15.2">RED</text>
<text x="247.8" y="17">BLK</text>
<text x="54.9" y="21.6">FUSE 10A 63V FAST</text>
<text x="128" y="23.4">10uF</text>
<text x="198.8" y="23.2">22uF</text>
<text x="60.3" y="29.8">CSD17313Q2</text>
<text x="80.8" y="24.3">47uF</text>
<text x="88.7" y="24.3">10uF</text>
<text x="96.9" y="24.3">1k</text>
<text x="176.8" y="25.3">1.05M</text>
<text x="227.7" y="24.3">10uF</text>
<text x="236.1" y="24.3">0.1uF</text>
<text x="98" y="35.7">LED GREEN</text>
<text x="160.9" y="39.9">1000pF</text>
<text x="176.8" y="36.2">200k</text>
<text x="224" y="36.2">RED</text>
<text x="248.7" y="38.1">BLK</text>
<text x="198.8" y="44.3">22uF</text>
<text x="227.7" y="45.4">10uF</text>
<text x="236.1" y="45.4">0.1uF</text>
<text x="37.5" y="54.5">TPS2400</text>
<text x="106.1" y="81">47.5k</text>
<text x="104.2" y="86.5">TPS7A8300</text>
<text x="182.9" y="85.6">RED</text>
<text x="14.6" y="92.9">10uF</text>
<text x="71.7" y="93.6">22uF</text>
<text x="86.9" y="93.8">10uF</text>
<text x="137.3" y="93.8">0.1uF</text>
<text x="145.6" y="93.8">1uF</text>
<text x="153.6" y="93.5">47uF</text>
<text x="160" y="91.1">120 OHM @ 100MHz</text>
<text x="179.6" y="94.7">33uF</text>
<text x="186.7" y="94.6">10uF</text>
<text x="194.8" y="93.8">1uF</text>
<text x="202.1" y="94.7">.01uF</text>
<text x="53.4" y="96.6">590k</text>
<text x="128" y="99.3">.01uF</text>
<text x="30.5" y="103">TPS82085</text>
<text x="53.9" y="106.6">162k</text>
<text x="138.8" y="105">0</text>
<text x="139" y="106.6">0</text>
<text x="79.5" y="112.1">.01uF</text>
<text x="87.8" y="111.2">10uF</text>
<text x="138.8" y="110.5">0</text>
<text x="139" y="113.9">0</text>
<text x="139" y="112.1">0</text>
<text x="139" y="108.5">0</text>
<text x="106.1" y="131.3">47.5k</text>
<text x="104.2" y="136.8">TPS7A8300</text>
<text x="182.9" y="135.9">RED</text>
<text x="153.6" y="143.8">47uF</text>
<text x="160" y="141.4">120 OHM @ 100MHz</text>
<text x="86.9" y="144.1">10uF</text>
<text x="128" y="149.6">.01uF</text>
<text x="137.3" y="144.1">0.1uF</text>
<text x="145.6" y="144.1">1uF</text>
<text x="179.6" y="145">33uF</text>
<text x="186.7" y="144.8">10uF</text>
<text x="194.8" y="144.1">1uF</text>
<text x="202.1" y="145">.01uF</text>
<text x="138.8" y="155.3">0</text>
<text x="87.8" y="161.5">10uF</text>
<text x="138.8" y="160.8">0</text>
<text x="139" y="156.9">0</text>
<text x="139" y="158.7">0</text>
<text x="79.5" y="162.4">.01uF</text>
<text x="139" y="164.2">0</text>
<text x="139" y="162.4">0</text>
</g>
<g font-size="1.6">
<text x="30.2" y="13.4">5.0V_IN</text>
<text x="64.9" y="17">DNI</text>
<text x="106.1" y="12.4">5VIN</text>
<text x="199.3" y="14.3">NFM41PC204F1H3L</text>
<text x="218.5" y="13.4">VAMP5.0</text>
<text x="231.3" y="14.3">VAMP_5P0</text>
<text x="244.1" y="15.2">GND</text>
<text x="227.7" y="26.2">16V</text>
<text x="199.3" y="35.3">NFM41PC204F1H3L</text>
<text x="218.5" y="34.4">VAMP25.0</text>
<text x="231.3" y="35.3">VAMP2_5P0</text>
<text x="98" y="37.9">PWR</text>
<text x="245" y="36.2">GND</text>
<text x="227.7" y="47.2">16V</text>
<text x="11" y="83.8">5VIN</text>
<text x="74.1" y="83.8">VCC_3P7</text>
<text x="177.4" y="83.8">+3.3VCLK</text>
<text x="196.6" y="85.6">+3.3VCLK</text>
<text x="194.8" y="95.7">25V</text>
<text x="179.8" y="96.6">10V</text>
<text x="186.4" y="96.4">25V</text>
<text x="123.4" y="104.8">DNI</text>
<text x="123.4" y="110.3">DNI</text>
<text x="123.4" y="108.5">DNI</text>
<text x="81.4" y="135">VCC_3P7</text>
<text x="177.4" y="134.1">AVDD3.3V</text>
<text x="196.6" y="135.9">AVDD3.3V</text>
<text x="179.8" y="146.9">10V</text>
<text x="186.4" y="146.7">25V</text>
<text x="194.8" y="145.9">25V</text>
<text x="123.4" y="155.1">DNI</text>
<text x="123.4" y="160.6">DNI</text>
<text x="123.4" y="158.7">DNI</text>
<text x="210.3" y="164.2">Title</text>
<text x="210.3" y="169.7">Size</text>
<text x="217.6" y="169.7">Document Number</text>
<text x="270.7" y="169.7">Rev</text>
<text x="210.3" y="175.2">Date:</text>
<text x="219.8" y="175.2">Wednesday, December 09, 2015</text>
<text x="246.9" y="175.2">Sheet</text>
<text x="256" y="175.2">8</text>
<text x="261.5" y="175.2">of</text>
<text x="267" y="175.2">9</text>
</g>
<g font-size="1.6" fill="#00f">
<text x="78.3" y="23.4">+</text>
<text x="225.5" y="22.5">+</text>
<text x="225.5" y="43.5">+</text>
<text x="177" y="93.8">+</text>
<text x="177" y="144.1">+</text>
</g>
<g font-size="1.3">
<text x="29.3" y="1.4">5</text>
<text x="84.1" y="1.4">4</text>
<text x="139" y="1.4">3</text>
<text x="193.8" y="1.4">2</text>
<text x="248.7" y="1.4">1</text>
<text x=".5" y="24.7">D</text>
<text x="276.6" y="24.7">D</text>
<text x=".5" y="68.2">C</text>
<text x="276.6" y="68.2">C</text>
<text x=".5" y="111.6">B</text>
<text x="276.6" y="111.6">B</text>
<text x=".5" y="155">A</text>
<text x="276.6" y="155">A</text>
<text x="29.3" y="176.9">5</text>
<text x="84.1" y="176.9">4</text>
<text x="139" y="176.9">3</text>
<text x="193.8" y="176.9">2</text>
<text x="248.7" y="176.9">1</text>
</g>
</svg>
